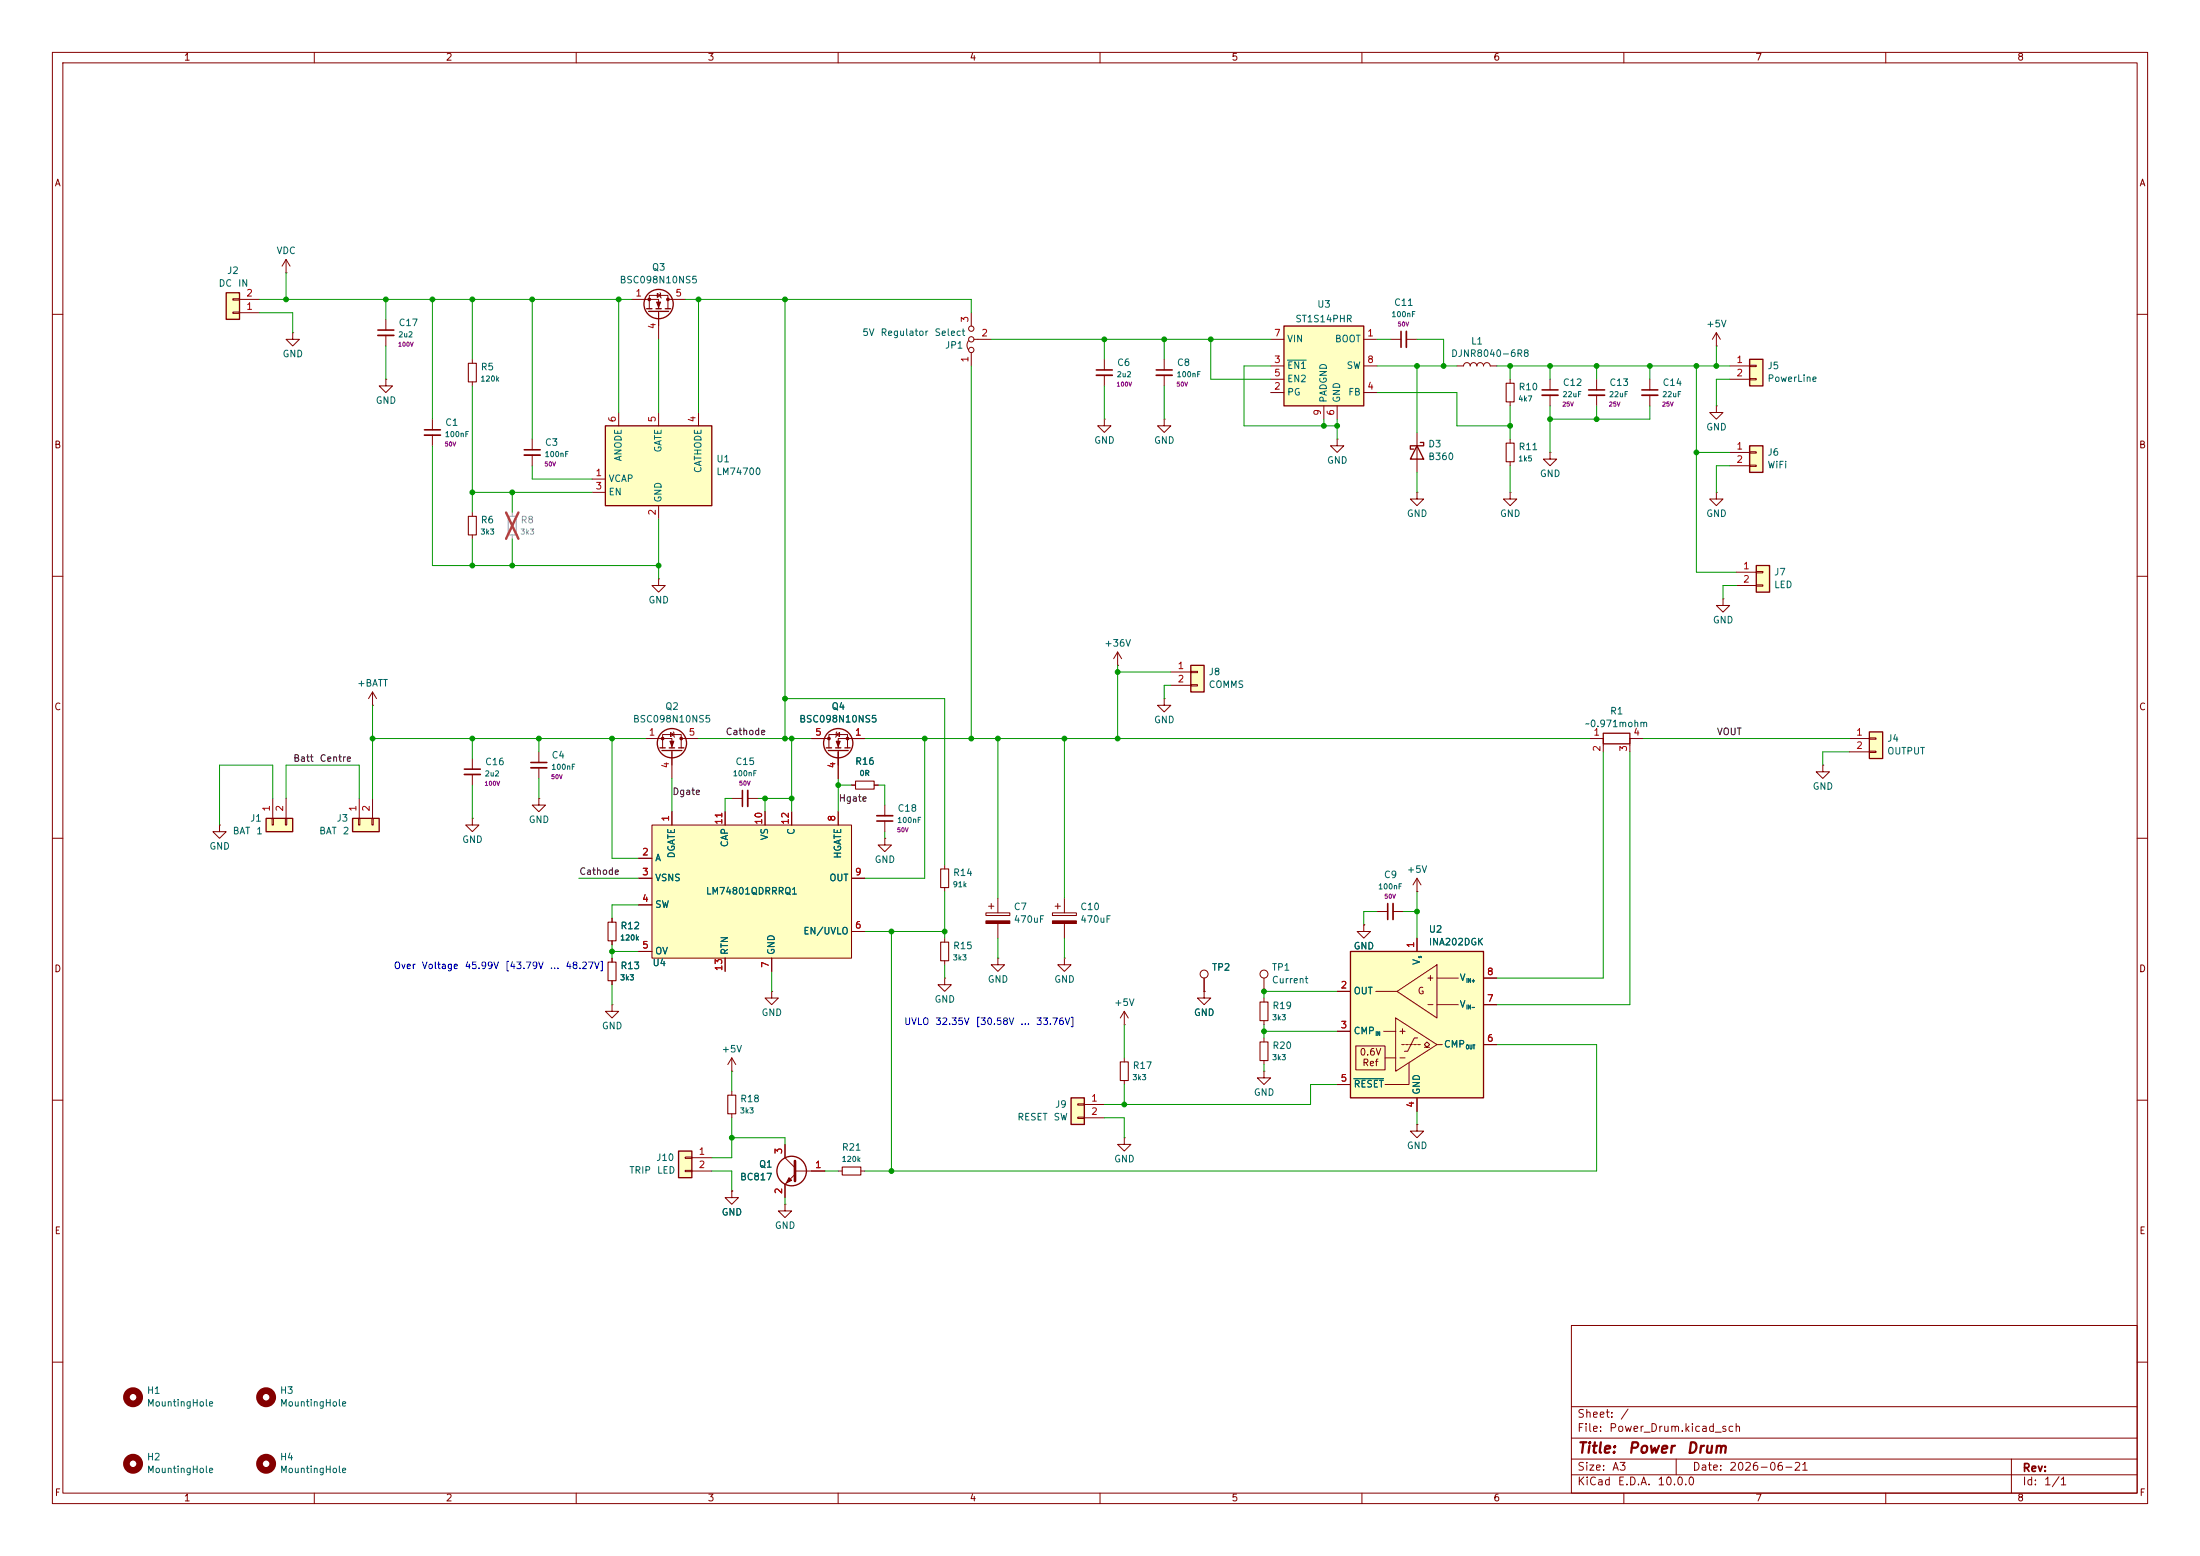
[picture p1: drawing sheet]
<svg xmlns="http://www.w3.org/2000/svg" width="420mm" height="297mm" viewBox="0 0 420 297" stroke-linecap="round" stroke-linejoin="round" font-family="sans-serif">
<g fill="none" stroke="#840000" stroke-width=".19">
<path d="M10 10h400v277h-400zM12 12h396v273h-396zM60 10v2M110 10v2M160 10v2M210 10v2M260 10v2M310 10v2M360 10v2M10 60h2M55.9 63.5v1.3h1.2l-1.2 1.2-1.3-1.2h1.3M55.9 63.5h.1"/>
<path d="M408 60h2M101.6 83.8v2.1M101.6 86.9v2M10 110h2M408 110h2M71.1 134.6h.1M71.1 132.1l-.7 1.3M71.1 132.1l.8 1.3M71.1 132.1v2.5M10 160h2M90.2 144.8v2M90.2 147.8v2.1"/>
<path d="M408 160h2M147.3 189.2v1.3h1.3l-1.3 1.3-1.3-1.3h1.3M147.3 189.2h.1M10 210h2M139.7 204.5h.1M139.7 201.9l-.8 1.3M139.7 201.9l.8 1.3M139.7 201.9v2.6M408 210h2M160 223.5h.8M164.3 223.5h.8M300 253h108v32h-108z"/>
<path d="M10 260h2M300 278.5h108M300 274.5h108M300 268.5h108M320 278.5v3M384 278.5v6.5M408 260h2M60 285v2M110 285v2M160 285v2M210 285v2M260 285v2"/>
<path d="M300 281.5h108M310 285v2M360 285v2"/>
</g>
<g fill="none" stroke="#840000" stroke-width="1.3">
<circle cx="25.4" cy="266.7" r="1.27"/>
<circle cx="50.8" cy="279.4" r="1.27"/>
</g>
<path d="M100.1 85.9h3M88.6 146.8h3.1" fill="none" stroke="#840000" stroke-width=".3"/>
<path d="M100.1 86.9h3M88.6 147.8h3.1" fill="none" stroke="#840000" stroke-width=".33"/>
<path d="M97 98.6h1.6v3.5h-1.6z" fill="none" stroke="#a1a1a1" stroke-width=".2"/>
<path d="M97.8 97.8v.8M97.8 102.1v.8" fill="none" stroke="#a1a1a1" stroke-width=".19"/>
<path d="M96.6 97.8l2.4 5M99 97.8l-2.4 5" fill="none" stroke="#e12e31" stroke-width=".46"/>
<path d="M160.8 222.8h3.5v1.5h-3.5z" fill="none" stroke="#840000" stroke-width=".2"/>
<path d="M115.6 81.3h20.3v15.2h-20.3z" fill="#ffffc2"/>
<path d="M115.6 81.3h20.3v15.2h-20.3z" fill="none" stroke="#840000" stroke-width=".25"/>
<path d="M118.1 78.7v2.6M125.7 78.7v2.6M133.3 78.7v2.6M113 91.4h2.6M113 94h2.6M125.7 96.5v2.6M102.9 143.5v2M102.9 146.6v2M116.8 175.3v.7M116.8 179.6v.7M116.8 182.9v.7M116.8 187.2v.8" fill="none" stroke="#840000" stroke-width=".19"/>
<path d="M101.3 145.5h3.1" fill="none" stroke="#840000" stroke-width=".3"/>
<path d="M101.3 146.6h3.1" fill="none" stroke="#840000" stroke-width=".33"/>
<path d="M116.1 176h1.5v3.6h-1.5zM116.1 183.6h1.5v3.6h-1.5z" fill="none" stroke="#840000" stroke-width=".2"/>
<path d="M50.8 156.2h5.1v2.6h-5.1z" fill="#ffffc2"/>
<g fill="none" stroke="#840000" stroke-width=".25">
<path d="M123.4 58.9h1.1M123.8 59.4h3.8M125.2 58.9h1M127 58.9h1M50.8 156.2h5.1v2.6h-5.1zM126 142.7h1M126.4 143.3h3.8M127.8 142.7h1M129.5 142.7h1.1"/>
<circle cx="125.7" cy="58" r="2.79"/>
<circle cx="128.3" cy="141.9" r="2.79"/>
</g>
<g fill="none" stroke="#840000" stroke-width=".19">
<path d="M120.6 57.2h5.1v1.7M124 58.9v-2.5h3.5v2.5M125.5 56l.6 .4-.6 .4zM125.7 59.4v5.4M126 55.9l.2 1M127.5 57.2h3.3M185.4 59.7v2.5M184.9 65a1.44 1.44 0 0 0 0 1.8M185.4 67.3v2.6M185.9 64.8h3.3M128 139.8l.7 .4-.7 .4zM128.5 139.7l.3 1"/>
<path d="M51.9 156.2h.3v1.3h-.3zM52.1 152.4v3.8M54.5 156.2h.2v1.3h-.2zM54.6 152.4v3.8M90.2 156.2v1.3h1.2l-1.2 1.2-1.3-1.2h1.3M90.2 156.2h.1M123.2 141h5.1v1.7M126.5 142.7v-2.5h3.5v2.5M128.3 143.3v5.3M130 141h3.3M139.7 208.3v.7M139.7 212.6v.8"/>
<circle cx="185.4" cy="64.8" r=".51"/>
<circle cx="185.4" cy="62.7" r=".51"/>
<circle cx="185.4" cy="66.8" r=".51"/>
</g>
<path d="M138.9 209h1.6v3.6h-1.6z" fill="none" stroke="#840000" stroke-width=".2"/>
<g fill="#840000" stroke="#840000" stroke-width=".19">
<path d="M125.3 57.7h.8l-.4 1z"/>
<path d="M127.9 141.5h.8l-.4 1z"/>
<circle cx="127.5" cy="57.1" r=".25"/>
<circle cx="124" cy="57.1" r=".25"/>
<circle cx="130" cy="141" r=".25"/>
<circle cx="126.5" cy="141" r=".25"/>
</g>
<path d="M334 68.6h2.5v5.1h-2.5z" fill="#ffffc2"/>
<path d="M334 68.6h2.5v5.1h-2.5z" fill="none" stroke="#840000" stroke-width=".25"/>
<path d="M330.2 69.9h3.8M330.2 72.4h3.8M334 69.7h1.3v.3h-1.3zM334 72.3h1.3v.2h-1.3zM90.2 97.8v.8M327.7 94v1.3h1.2l-1.2 1.2-1.3-1.2h1.3M327.7 94h.1M90.2 102.1v.8M139.7 227.3v1.3h1.3l-1.3 1.3-1.3-1.3h1.3M139.7 227.3h.1" fill="none" stroke="#840000" stroke-width=".19"/>
<path d="M89.4 98.6h1.5v3.5h-1.5z" fill="none" stroke="#840000" stroke-width=".2"/>
<path d="M334 85.1h2.5v5.1h-2.5z" fill="#ffffc2"/>
<path d="M334 85.1h2.5v5.1h-2.5z" fill="none" stroke="#840000" stroke-width=".25"/>
<path d="M330.2 86.4h3.8M330.2 88.9h3.8M334 86.2h1.3v.3h-1.3zM334 88.8h1.3v.2h-1.3zM149.9 229.9v1.2h1.2l-1.2 1.3-1.3-1.3h1.3M149.9 229.9h.1" fill="none" stroke="#840000" stroke-width=".19"/>
<path d="M129.5 219.7h2.6v5.1h-2.6z" fill="#ffffc2"/>
<path d="M129.5 219.7h2.6v5.1h-2.6z" fill="none" stroke="#840000" stroke-width=".25"/>
<path d="M130.8 220.9h1.3v.2h-1.3zM130.8 223.4h1.3v.2h-1.3zM132.1 221h3.8M132.1 223.5h3.8" fill="none" stroke="#840000" stroke-width=".19"/>
<path d="M43.2 55.9h2.5v5.1h-2.5z" fill="#ffffc2"/>
<path d="M43.2 55.9h2.5v5.1h-2.5z" fill="none" stroke="#840000" stroke-width=".25"/>
<path d="M44.4 59.6h1.3v.2h-1.3zM44.4 57h1.3v.3h-1.3zM45.7 59.7h3.8M45.7 57.2h3.8M54.6 52.1h.1M54.6 49.5l-.8 1.3M54.6 49.5l.8 1.3M54.6 49.5v2.6M125.7 110.5v1.3h1.3l-1.3 1.2-1.2-1.2h1.2M125.7 110.5h.1" fill="none" stroke="#840000" stroke-width=".19"/>
<path d="M67.3 156.2h5.1v2.6h-5.1z" fill="#ffffc2"/>
<path d="M67.3 156.2h5.1v2.6h-5.1z" fill="none" stroke="#840000" stroke-width=".25"/>
<path d="M73.7 72.4v1.3h1.2l-1.2 1.2-1.3-1.2h1.3M73.7 72.4h.1M73.7 61v2M73.7 64v2M90.2 68.6v.7M90.2 72.9v.8M68.5 156.2h.2v1.3h-.2zM68.6 152.4v3.8M71 156.2h.2v1.3h-.2zM71.1 152.4v3.8M168.9 160v1.3h1.3l-1.3 1.3-1.3-1.3h1.3M168.9 160h.1" fill="none" stroke="#840000" stroke-width=".19"/>
<path d="M89.4 69.3h1.5v3.6h-1.5z" fill="none" stroke="#840000" stroke-width=".2"/>
<path d="M72.1 63h3.1" fill="none" stroke="#840000" stroke-width=".3"/>
<path d="M72.1 64h3.1" fill="none" stroke="#840000" stroke-width=".33"/>
<path d="M335.3 108h2.5v5h-2.5z" fill="#ffffc2"/>
<path d="M335.3 108h2.5v5h-2.5z" fill="none" stroke="#840000" stroke-width=".25"/>
<path d="M331.5 109.2h3.8M331.5 111.8h3.8M335.3 109.1h1.2v.2h-1.2zM335.3 111.6h1.2v.3h-1.2z" fill="none" stroke="#840000" stroke-width=".19"/>
<path d="M124.5 157.5h38.1v25.4h-38.1z" fill="#ffffc2"/>
<g fill="none" stroke="#840000" stroke-width=".19">
<path d="M82.5 80v2M82.5 83.1v2M159.8 139.7l-.3 1M41.9 157.5v1.3h1.3l-1.3 1.2-1.3-1.2h1.3M41.9 157.5h.1M102.9 152.4v1.3h1.2l-1.2 1.2-1.3-1.2h1.3M102.9 152.4h.1M124.5 157.5h38.1v25.4h-38.1zM128.3 154.9v2.6M138.4 154.9v2.6M139.7 152.4h2M142.7 152.4h2.1"/>
<path d="M146 154.9v2.6M151.1 154.9v2.6M154.9 141h3.3M158.2 142.7v-2.5h3.6v2.5M159.6 140.2l.7-.4v.8zM160 143.3v5.3M160 154.9v2.6M162.6 149.9h.7M165.1 141h-5.1v1.7M166.9 149.9h.7M168.9 153.7v2M168.9 156.7v2.1"/>
<path d="M348 146.1v1.2h1.2l-1.2 1.3-1.3-1.3h1.3M348 146.1h.1M121.9 163.8h2.6M121.9 167.6h2.6M121.9 172.7h2.6M162.6 167.6h2.5M162.6 177.8h2.5M180.3 165.1v.8M180.3 169.4v.8M180.3 179.1v.7M188.2 174.2h4.6v.6h-4.6zM188.7 173h1"/>
<path d="M189.2 172.5v1M190.5 171.5v2.7M190.5 176.3v2.8M200.9 174.2h4.6v.6h-4.6zM201.4 173h1M201.9 172.5v1M203.2 171.5v2.7M203.2 176.3v2.8M116.8 191.8v1.2h1.3l-1.3 1.3-1.2-1.3h1.2M116.8 191.8h.1M121.9 181.6h2.6M138.4 182.9v2.5"/>
<path d="M147.3 182.9v2.5M180.3 186.7v1.3h1.3l-1.3 1.2-1.2-1.2h1.2M180.3 186.7h.1M180.3 183.4v.8M190.5 182.9v1.3h1.3l-1.3 1.2-1.3-1.2h1.3M190.5 182.9h.1M203.2 182.9v1.3h1.3l-1.3 1.2-1.3-1.2h1.3M203.2 182.9h.1M214.6 195.6h.1M214.6 193v2.6M214.6 193l-.7 1.3M214.6 193l.8 1.3"/>
<path d="M149.9 218.4v2.6l1.9 1.9M214.6 201.9v.8M214.6 206.2v.8M151.8 223.5h5.7M151.8 224.2l-1.9 1.9v2.5"/>
</g>
<g fill="none" stroke="#840000" stroke-width=".25">
<path d="M157.7 142.7h1M158.1 143.3h3.8M159.5 142.7h1M161.3 142.7h1"/>
<circle cx="160" cy="141.9" r="2.79"/>
<circle cx="151.1" cy="223.5" r="2.82"/>
</g>
<g fill="#840000" stroke="#840000" stroke-width=".19">
<path d="M159.6 141.5h.8l-.4 1z"/>
<path d="M150.6 224.8l.5 .5-1 .5z"/>
<path d="M200.9 175.8h4.6v.5h-4.6z"/>
<path d="M188.2 175.8h4.6v.5h-4.6z"/>
<circle cx="158.2" cy="141" r=".25"/>
<circle cx="161.8" cy="141" r=".25"/>
</g>
<path d="M163.3 149.1h3.6v1.5h-3.6zM179.6 165.9h1.5v3.5h-1.5zM179.6 179.8h1.5v3.6h-1.5zM213.9 202.7h1.5v3.5h-1.5z" fill="none" stroke="#840000" stroke-width=".2"/>
<path d="M81 82h3.1M141.7 150.9v3M167.4 156.7h3" fill="none" stroke="#840000" stroke-width=".3"/>
<path d="M81 83.1h3.1M142.7 150.9v3M167.4 155.7h3" fill="none" stroke="#840000" stroke-width=".33"/>
<g fill="none" stroke="#840000" stroke-width="1.3">
<circle cx="25.4" cy="279.4" r="1.27"/>
<circle cx="50.8" cy="266.7" r="1.27"/>
</g>
<path d="M151.8 221.6v3.8" fill="none" stroke="#840000" stroke-width=".51"/>
<path d="M245.1 62.2h15.2v15.3h-15.2z" fill="#ffffc2"/>
<path d="M245.1 62.2h15.2v15.3h-15.2zM270.5 85.1l1.3 2.5h-2.6zM271.1 84.5h.7v.6h-2.6v.6h.7" fill="none" stroke="#840000" stroke-width=".25"/>
<g fill="none" stroke="#840000" stroke-width=".19">
<path d="M242.6 64.8h2.5M242.6 74.9h2.5M242.6 69.9h2.5M242.6 72.4h2.5M252.7 77.5v2.5M255.3 77.5v2.5M260.3 64.8h2.6M260.3 74.9h2.6M260.3 69.9h2.6M265.4 64.8h2.1M268.5 64.8h2M278.1 69.9h1.3a.64 .64 0 0 1 .6-.7 .64 .64 0 0 1 .7 .7 .64 .64 0 0 1 .6-.7 .64 .64 0 0 1 .6 .7 .64 .64 0 0 1 .7-.7 .64 .64 0 0 1 .6 .7 .64 .64 0 0 1 .6-.7 .64 .64 0 0 1 .7 .7h1.2"/>
<path d="M288.3 72.4v.8M288.3 76.7v.8M295.9 72.4v2M295.9 75.4v2.1M304.8 72.4v2M304.8 75.4v2.1M315 72.4v2M315 75.4v2.1M327.7 66h.1M327.7 77.5v1.2h1.2l-1.2 1.3-1.3-1.3h1.3M327.7 77.5h.1M327.7 63.5l-.8 1.3"/>
<path d="M327.7 63.5l.7 1.3M327.7 63.5v2.5M255.3 83.8v1.3h1.2l-1.2 1.3-1.3-1.3h1.3M255.3 83.8h.1M270.5 94v1.3h1.3l-1.3 1.2-1.3-1.2h1.3M270.5 94h.1M270.5 82.6v7.6M288.3 94v1.3h1.3l-1.3 1.2-1.3-1.2h1.3M288.3 94h.1M288.3 83.8v.8M288.3 88.1v.8M295.9 86.4v1.2h1.3l-1.3 1.3-1.3-1.3h1.3"/>
<path d="M295.9 86.4h.1M229.9 189.2v1.3h1.2l-1.2 1.3-1.3-1.3h1.3M229.9 189.2h.1M229.9 186.7v2.5M241.3 190.5v.8M241.3 194.8v.8"/>
<circle cx="229.9" cy="185.9" r=".76"/>
</g>
<path d="M245.7 68.7h3.7" fill="none" stroke="#006464" stroke-width=".19"/>
<path d="M267.5 63.2v3.1M294.4 74.4h3M303.3 74.4h3M313.4 74.4h3.1" fill="none" stroke="#840000" stroke-width=".3"/>
<path d="M268.5 63.2v3.1M294.4 75.4h3M303.3 75.4h3M313.4 75.4h3.1" fill="none" stroke="#840000" stroke-width=".33"/>
<path d="M287.5 73.2h1.6v3.5h-1.6zM287.5 84.6h1.6v3.5h-1.6zM240.5 191.3h1.6v3.5h-1.6z" fill="none" stroke="#840000" stroke-width=".2"/>
<path d="M356.9 139.7h2.5v5.1h-2.5z" fill="#ffffc2"/>
<path d="M356.9 139.7h2.5v5.1h-2.5z" fill="none" stroke="#840000" stroke-width=".25"/>
<path d="M353.1 141h3.8M353.1 143.5h3.8M356.9 140.8h1.2v.3h-1.2zM356.9 143.4h1.2v.2h-1.2z" fill="none" stroke="#840000" stroke-width=".19"/>
<path d="M204.5 209.6h2.5v5h-2.5z" fill="#ffffc2"/>
<path d="M204.5 209.6h2.5v5h-2.5z" fill="none" stroke="#840000" stroke-width=".25"/>
<path d="M241.3 198.1v.8M205.7 210.7h1.3v.2h-1.3zM205.7 213.2h1.3v.3h-1.3zM207 210.8h3.8M207 213.4h3.8M214.6 217.2v1.2h1.3l-1.3 1.3-1.2-1.3h1.2M214.6 217.2h.1M241.3 204.5v1.2h1.3l-1.3 1.3-1.3-1.3h1.3M241.3 204.5h.1M241.3 202.4v.8" fill="none" stroke="#840000" stroke-width=".19"/>
<path d="M240.5 198.9h1.6v3.5h-1.6z" fill="none" stroke="#840000" stroke-width=".2"/>
<g fill="#ffffc2">
<path d="M266.4 194.3l7.9 5.1-7.9 5.1z"/>
<path d="M266.7 189.2l7.6-5v10.1z"/>
<path d="M257.8 181.6h25.4v28h-25.4z"/>
</g>
<g fill="none" stroke="#840000" stroke-width=".19">
<path d="M210.8 68.6v2M210.8 71.6v2.1M222.2 68.6v2M222.2 71.6v2.1M210.8 80v1.3h1.3l-1.3 1.2-1.3-1.2h1.3M210.8 80h.1M260.3 176.5v1.3h1.3l-1.3 1.3-1.2-1.3h1.2M260.3 176.5h.1M262.9 174h2M265.9 174h2.1M270.5 170.2h.1M270.5 167.6v2.6"/>
<path d="M270.5 179.1v2.5M270.5 167.6l-.8 1.3M270.5 167.6l.8 1.3M241.3 186.7v2.5M255.3 189.2h2.5M255.3 196.9h2.5M258.8 199.6h5.6v4.6h-5.6zM262.6 189.2h4.1M264.2 196.9h2.2M266.4 194.3l7.9 5.1-7.9 5.1zM266.7 189.2l7.6-5v10.1zM267.6 199.4h.5"/>
<path d="M268.4 199.4h.5M269.1 199.4h.5M269.9 199.4h.5M270.6 198.1h-.6l-1.3 2.6h-.6M270.6 199.4h.5M271.9 199.9h.5l-.5-.5 .5-.5 .5 .5-.5 .5h.5M274.3 199.4h1M274.3 191.8h4.1M274.3 186.7h4.1M283.2 199.4h2.5M283.2 191.8h2.5M283.2 186.7h2.5"/>
<path d="M255.3 207h2.5M264.4 201.9h2M269 202.9v4.1h-4.6M270.5 214.6v1.3h1.3l-1.3 1.3-1.3-1.3h1.3M270.5 214.6h.1M270.5 209.6v2.5"/>
<circle cx="241.3" cy="185.9" r=".76"/>
</g>
<path d="M257.8 181.6h25.4v28h-25.4z" fill="none" stroke="#840000" stroke-width=".25"/>
<path d="M258.4 205.9h5.7" fill="none" stroke="#006464" stroke-width=".19"/>
<path d="M209.3 70.6h3M220.7 70.6h3.1M264.9 172.5v3" fill="none" stroke="#840000" stroke-width=".3"/>
<path d="M209.3 71.6h3M220.7 71.6h3.1M265.9 172.5v3" fill="none" stroke="#840000" stroke-width=".33"/>
<path d="M227.3 127h2.6v5.1h-2.6z" fill="#ffffc2"/>
<path d="M227.3 127h2.6v5.1h-2.6zM306.1 140h5v2h-5z" fill="none" stroke="#840000" stroke-width=".25"/>
<g fill="none" stroke="#840000" stroke-width=".19">
<path d="M222.2 80v1.3h1.3l-1.3 1.3-1.2-1.3h1.2M222.2 80h.1M328.9 114.3v1.3h1.3l-1.3 1.2-1.2-1.2h1.2M328.9 114.3h.1M213.4 127h.1M213.4 124.5l-.8 1.2M213.4 124.5l.7 1.2M213.4 124.5v2.5M222.2 133.4v1.2h1.3l-1.3 1.3-1.2-1.3h1.2M222.2 133.4h.1M223.5 128.3h3.8M223.5 130.8h3.8"/>
<path d="M227.3 128.1h1.3v.3h-1.3zM227.3 130.7h1.3v.2h-1.3zM128.3 154.9v2.6M138.4 154.9v2.6M146 154.9v2.6M151.1 154.9v2.6M154.9 141h2.6M160 143.5v5.1M160 154.9v2.6M162.6 141h2.5M162.6 149.9h.7M166.9 149.9h.7"/>
<path d="M303.5 141h2.6v2.5M313.7 141h-2.6v2.5M116.8 175.3v.7M116.8 179.6v.7M121.9 163.8h2.6M121.9 167.6h2.6M121.9 172.7h2.6M162.6 167.6h2.5M162.6 177.8h2.5M260.3 176.5h.1M270.5 179.1v2.5M116.8 182.9v.7"/>
<path d="M116.8 187.2v.8M121.9 181.6h2.6M138.4 182.9v2.5M147.3 182.9v2.5M229.9 189.2h.1M229.9 186.7v2.5M255.3 189.2h2.5M255.3 196.9h2.5M283.2 199.4h2.5M283.2 191.8h2.5M283.2 186.7h2.5M149.9 218.4v2.6"/>
<path d="M255.3 207h2.5M270.5 209.6v2.5M139.7 227.3h.1M149.9 226.1v2.5M154.9 223.5h2.6"/>
</g>
<g fill="none" stroke="#009600" stroke-width=".19">
<path d="M49.5 57.2h71.1M49.5 59.7h6.4v3.8M54.6 52.1v5.1M73.7 57.2v3.8M82.5 57.2v22.8M90.2 57.2v11.4M101.6 57.2v26.6M118.1 57.2v21.5M130.8 57.2h54.6v2.5M133.3 57.2v21.5M149.9 57.2v83.8M73.7 66v6.4"/>
<path d="M90.2 73.7v24.1M125.7 64.8v13.9M185.4 69.9v71.1M189.2 64.8h53.4M210.8 64.8v3.8M210.8 73.7v6.3M222.2 64.8v3.8M222.2 73.7v6.3M231.1 64.8v7.6h11.5M242.6 69.9h-5.1v11.4h17.8M262.9 69.9h15.2M262.9 74.9h15.2v6.4h10.2"/>
<path d="M262.9 64.8h2.5M270.5 69.9v12.7M270.5 64.8h5.1v5.1M285.7 69.9h44.5M288.3 69.9v2.5M288.3 77.5v6.3M295.9 69.9v2.5M295.9 77.5v8.9M304.8 69.9v2.5M304.8 77.5v2.5M315 77.5v2.5h-19.1M315 69.9v2.5"/>
<path d="M323.8 69.9v39.3h7.7M327.7 66v3.9M330.2 72.4h-2.5v5.1M82.5 85.1v22.9h43.2M90.2 94h22.8M97.8 94v3.8M101.6 88.9v2.5h11.4M125.7 99.1v11.4M252.7 80v1.3M255.3 80v3.8M270.5 90.2v3.8M288.3 88.9v5.1"/>
<path d="M323.8 86.4h6.4M330.2 88.9h-2.5v5.1M90.2 102.9v5.1M97.8 102.9v5.1M331.5 111.8h-2.6v2.5M71.1 134.6v17.8M149.9 133.4h30.4v31.7M213.4 127v14M213.4 128.3h10.1M223.5 130.8h-1.3v2.6M52.1 152.4v-6.3h-10.2v11.4M54.6 152.4v-6.3h14v6.3"/>
<path d="M71.1 141h52.1M90.2 141v3.8M90.2 149.9v6.3M102.9 141v2.5M102.9 148.6v3.8M116.8 141v22.8h5.1M128.3 148.6v6.3M133.3 141h21.6M139.7 152.4h-1.3v2.5M144.8 152.4h6.3M146 152.4v2.5M151.1 141v13.9"/>
<path d="M160 148.6v6.3M160 149.9h2.6M165.1 141h138.4M167.6 149.9h1.3v3.8M168.9 158.8v1.2M176.5 141v26.6h-11.4M190.5 141v30.5M203.2 141v30.5M306.1 143.5v43.2h-20.4M311.1 143.5v48.3h-25.4M313.7 141h39.4M353.1 143.5h-5.1v2.6"/>
<path d="M110.5 167.6h11.4M121.9 172.7h-5.1v2.6M165.1 177.8h15.2M170.2 177.8v45.7M180.3 170.2v8.9M190.5 179.1v3.8M203.2 179.1v3.8M262.9 174h-2.6v2.5M268 174h2.5M270.5 170.2v8.9M116.8 180.3v2.6M116.8 188v3.8"/>
<path d="M116.8 181.6h5.1M147.3 185.4v3.8M180.3 184.2v2.5M214.6 195.6v6.3M241.3 195.6v2.5M241.3 196.9h14M255.3 189.2h-14v1.3M285.7 199.4h19.1v24.1h-139.7M139.7 217.2h10.2v1.2M139.7 204.5v3.8M139.7 213.4v7.6h-3.8M210.8 213.4h3.8v3.8"/>
<path d="M214.6 207v3.8M241.3 203.2v1.3M255.3 207h-5.1v3.8h-39.4M270.5 212.1v2.5M135.9 223.5h3.8v3.8M149.9 228.6v1.3M157.5 223.5h2.5"/>
</g>
<path d="M258.4 205.9h5.7" fill="none" stroke="#006464" stroke-width=".19"/>
<g fill="#009600" stroke="#009600" stroke-width=".19">
<circle cx="97.8" cy="94" r=".46"/>
<circle cx="133.3" cy="57.2" r=".46"/>
<circle cx="149.9" cy="57.2" r=".46"/>
<circle cx="118.1" cy="57.2" r=".46"/>
<circle cx="101.6" cy="57.2" r=".46"/>
<circle cx="203.2" cy="141" r=".46"/>
<circle cx="176.5" cy="141" r=".46"/>
<circle cx="213.4" cy="128.3" r=".46"/>
<circle cx="170.2" cy="223.5" r=".46"/>
<circle cx="160" cy="149.9" r=".46"/>
<circle cx="151.1" cy="152.4" r=".46"/>
<circle cx="149.9" cy="141" r=".46"/>
<circle cx="151.1" cy="141" r=".46"/>
<circle cx="149.9" cy="133.4" r=".46"/>
<circle cx="146" cy="152.4" r=".46"/>
<circle cx="90.2" cy="141" r=".46"/>
<circle cx="71.1" cy="141" r=".46"/>
<circle cx="116.8" cy="141" r=".46"/>
<circle cx="125.7" cy="108" r=".46"/>
<circle cx="97.8" cy="108" r=".46"/>
<circle cx="102.9" cy="141" r=".46"/>
<circle cx="73.7" cy="57.2" r=".46"/>
<circle cx="90.2" cy="108" r=".46"/>
<circle cx="90.2" cy="94" r=".46"/>
<circle cx="54.6" cy="57.2" r=".46"/>
<circle cx="90.2" cy="57.2" r=".46"/>
<circle cx="82.5" cy="57.2" r=".46"/>
<circle cx="139.7" cy="217.2" r=".46"/>
<circle cx="116.8" cy="181.6" r=".46"/>
<circle cx="185.4" cy="141" r=".46"/>
<circle cx="214.6" cy="210.8" r=".46"/>
<circle cx="190.5" cy="141" r=".46"/>
<circle cx="213.4" cy="141" r=".46"/>
<circle cx="170.2" cy="177.8" r=".46"/>
<circle cx="180.3" cy="177.8" r=".46"/>
<circle cx="255.3" cy="81.3" r=".46"/>
<circle cx="252.7" cy="81.3" r=".46"/>
<circle cx="288.3" cy="81.3" r=".46"/>
<circle cx="275.6" cy="69.9" r=".46"/>
<circle cx="270.5" cy="69.9" r=".46"/>
<circle cx="288.3" cy="69.9" r=".46"/>
<circle cx="295.9" cy="69.9" r=".46"/>
<circle cx="304.8" cy="69.9" r=".46"/>
<circle cx="295.9" cy="80" r=".46"/>
<circle cx="315" cy="69.9" r=".46"/>
<circle cx="241.3" cy="189.2" r=".46"/>
<circle cx="241.3" cy="196.9" r=".46"/>
<circle cx="270.5" cy="174" r=".46"/>
<circle cx="231.1" cy="64.8" r=".46"/>
<circle cx="210.8" cy="64.8" r=".46"/>
<circle cx="222.2" cy="64.8" r=".46"/>
<circle cx="304.8" cy="80" r=".46"/>
<circle cx="323.8" cy="86.4" r=".46"/>
<circle cx="323.8" cy="69.9" r=".46"/>
<circle cx="327.7" cy="69.9" r=".46"/>
</g>
<g font-size="2" fill="#840000">
<text x="301" y="277.9">Title:</text>
<text x="310.6" y="277.9">Power</text>
<text x="321.8" y="277.9">Drum</text>
</g>
<g font-size="1.5" fill="#840000">
<text x="301" y="273.7">File:</text>
<text x="301" y="271">Sheet:</text>
<text x="307.1" y="273.7">Power_Drum.kicad_sch</text>
<text x="309.2" y="271">/</text>
<text x="301" y="281.1">Size:</text>
<text x="307.6" y="281.1">A3</text>
<text x="323" y="281.1">Date:</text>
<text x="330" y="281.1">2026-06-21</text>
<text x="386" y="281.3">Rev:</text>
<text x="301" y="283.9">KiCad</text>
<text x="308.7" y="283.9">E.D.A.</text>
<text x="316.3" y="283.9">10.0.0</text>
<text x="386" y="283.9">Id:</text>
<text x="390.1" y="283.9">1/1</text>
</g>
<g font-size="1.3" fill="#840000">
<text x="35" y="11.9">1</text>
<text x="85" y="11.9">2</text>
<text x="135" y="11.9">3</text>
<text x="185" y="11.9">4</text>
<text x="235" y="11.9">5</text>
<text x="285" y="11.9">6</text>
<text x="335" y="11.9">7</text>
<text x="385" y="11.9">8</text>
<text x="10.3" y="35.9">A</text>
<text x="408.3" y="35.9">A</text>
<text x="10.3" y="85.9">B</text>
<text x="408.2" y="85.9">B</text>
<text x="10.3" y="135.9">C</text>
<text x="408.2" y="135.9">C</text>
<text x="10.3" y="185.9">D</text>
<text x="408.2" y="185.9">D</text>
<text x="270.5" y="190.1">G</text>
<text x="272.2" y="187.6">+</text>
<text x="266.8" y="197.7">+</text>
<text x="272.2" y="192.6">-</text>
<text x="259.5" y="201.8">0.6V</text>
<text x="260" y="203.8">Ref</text>
<text x="266.8" y="202.8">-</text>
<text x="10.3" y="235.9">E</text>
<text x="408.3" y="235.9">E</text>
<text x="10.3" y="285.9">F</text>
<text x="35" y="286.9">1</text>
<text x="85" y="286.9">2</text>
<text x="135" y="286.9">3</text>
<text x="185" y="286.9">4</text>
<text x="235" y="286.9">5</text>
<text x="285" y="286.9">6</text>
<text x="335" y="286.9">7</text>
<text x="385" y="286.9">8</text>
<text x="408.3" y="285.9">F</text>
</g>
<g font-size="1.3" fill="#006464">
<text x="43.3" y="52.6">J2</text>
<text x="52.7" y="48.8">VDC</text>
<text x="124.4" y="52">Q3</text>
<text x="41.6" y="55">DC</text>
<text x="45.3" y="55">IN</text>
<text x="118.2" y="54.4">BSC098N10NS5</text>
<text x="251.4" y="59">U3</text>
<text x="266" y="58.7">C11</text>
<text x="76" y="62.5">C17</text>
<text x="164.5" y="64.4">5V</text>
<text x="168" y="64.4">Regulator</text>
<text x="178.3" y="64.4">Select</text>
<text x="245.6" y="65.6">VIN</text>
<text x="247.2" y="61.8">ST1S14PHR</text>
<text x="254.7" y="65.6">BOOT</text>
<text x="325.6" y="62.8">+5V</text>
<text x="53.8" y="68.5">GND</text>
<text x="91.7" y="71">R5</text>
<text x="180.3" y="66.8">JP1</text>
<text x="213.2" y="70.2">C6</text>
<text x="224.6" y="70.2">C8</text>
<text x="245.6" y="70.7">EN1</text>
<text x="257" y="70.7">SW</text>
<text x="276.9" y="68.4">DJNR8040-6R8</text>
<text x="280.7" y="66.1">L1</text>
<text x="337.3" y="70.8">J5</text>
<text x="71.6" y="77.4">GND</text>
<text x="245.6" y="75.8">PG</text>
<text x="245.6" y="73.3">EN2</text>
<text x="253.6" y="77" transform="rotate(-90 253.6 77)">PADGND</text>
<text x="256.1" y="77" transform="rotate(-90 256.1 77)">GND</text>
<text x="257.3" y="75.8">FB</text>
<text x="289.8" y="74.8">R10</text>
<text x="298.2" y="74">C12</text>
<text x="307.1" y="74">C13</text>
<text x="317.3" y="74">C14</text>
<text x="337.3" y="73.2">PowerLine</text>
<text x="84.9" y="81.6">C1</text>
<text x="325.6" y="82.5">GND</text>
<text x="103.9" y="85.4">C3</text>
<text x="119" y="88.2" transform="rotate(-90 119 88.2)">ANODE</text>
<text x="126.6" y="86.5" transform="rotate(-90 126.6 86.5)">GATE</text>
<text x="136.7" y="88.6">U1</text>
<text x="208.8" y="85">GND</text>
<text x="220.2" y="85">GND</text>
<text x="253.2" y="88.8">GND</text>
<text x="272.6" y="85.7">D3</text>
<text x="272.6" y="88.1">B360</text>
<text x="289.8" y="86.2">R11</text>
<text x="337.3" y="87.3">J6</text>
<text x="337.3" y="89.7">WiFi</text>
<text x="116.1" y="92.3">VCAP</text>
<text x="116.1" y="94.8">EN</text>
<text x="134.2" y="90.4" transform="rotate(-90 134.2 90.4)">CATHODE</text>
<text x="136.7" y="91">LM74700</text>
<text x="293.9" y="91.4">GND</text>
<text x="91.7" y="100.2">R6</text>
<text x="126.6" y="96" transform="rotate(-90 126.6 96)">GND</text>
<text x="268.5" y="99">GND</text>
<text x="286.3" y="99">GND</text>
<text x="325.6" y="99">GND</text>
<text x="338.6" y="110.1">J7</text>
<text x="338.6" y="112.6">LED</text>
<text x="123.7" y="115.5">GND</text>
<text x="326.9" y="119.3">GND</text>
<text x="210.7" y="123.7">+36V</text>
<text x="68.1" y="131.4">+BATT</text>
<text x="230.6" y="129.2">J8</text>
<text x="230.6" y="131.6">COMMS</text>
<text x="126.9" y="135.8">Q2</text>
<text x="158.6" y="135.8">Q4</text>
<text x="307.3" y="136.7">R1</text>
<text x="120.7" y="138.2">BSC098N10NS5</text>
<text x="152.5" y="138.2">BSC098N10NS5</text>
<text x="220.2" y="138.3">GND</text>
<text x="302.5" y="139.1">~0.971mohm</text>
<text x="360.2" y="141.9">J4</text>
<text x="92.5" y="146.4">C16</text>
<text x="105.2" y="145.1">C4</text>
<text x="140.3" y="146.3">C15</text>
<text x="163.2" y="146.3">R16</text>
<text x="360.2" y="144.3">OUTPUT</text>
<text x="171.2" y="155.2">C18</text>
<text x="345.9" y="151">GND</text>
<text x="44.3" y="159.6">BAT</text>
<text x="47.6" y="157.1">J1</text>
<text x="48.8" y="159.6">1</text>
<text x="60.8" y="159.6">BAT</text>
<text x="64.2" y="157.1">J3</text>
<text x="65.3" y="159.6">2</text>
<text x="88.1" y="161.2">GND</text>
<text x="100.8" y="157.4">GND</text>
<text x="139.3" y="161.8" transform="rotate(-90 139.3 161.8)">CAP</text>
<text x="146.9" y="160.5" transform="rotate(-90 146.9 160.5)">VS</text>
<text x="152" y="159.5" transform="rotate(-90 152 159.5)">C</text>
<text x="39.9" y="162.5">GND</text>
<text x="125" y="164.7">A</text>
<text x="129.1" y="163.9" transform="rotate(-90 129.1 163.9)">DGATE</text>
<text x="160.9" y="164" transform="rotate(-90 160.9 164)">HGATE</text>
<text x="166.9" y="165">GND</text>
<text x="181.8" y="167.5">R14</text>
<text x="264.1" y="167.9">C9</text>
<text x="268.5" y="166.9">+5V</text>
<text x="125" y="168.5">VSNS</text>
<text x="125" y="173.6">SW</text>
<text x="134.7" y="171">LM74801QDRRRQ1</text>
<text x="158.2" y="168.5">OUT</text>
<text x="118.3" y="177.7">R12</text>
<text x="153.3" y="178.7">EN/UVLO</text>
<text x="193.4" y="174">C7</text>
<text x="193.4" y="176.4">470uF</text>
<text x="206.1" y="176.4">470uF</text>
<text x="206.1" y="174">C10</text>
<text x="272.7" y="178.3">U2</text>
<text x="118.3" y="185.3">R13</text>
<text x="124.5" y="184.7">U4</text>
<text x="125" y="182.5">OV</text>
<text x="139.3" y="182.4" transform="rotate(-90 139.3 182.4)">RTN</text>
<text x="148.2" y="182.4" transform="rotate(-90 148.2 182.4)">GND</text>
<text x="181.8" y="181.5">R15</text>
<text x="231.3" y="185.6">TP2</text>
<text x="242.7" y="185.6">TP1</text>
<text x="258.3" y="181.5">GND</text>
<text x="271.4" y="184.3" transform="rotate(-90 271.4 184.3)">V</text>
<text x="272.7" y="180.8">INA202DGK</text>
<text x="178.3" y="191.7">GND</text>
<text x="188.5" y="187.9">GND</text>
<text x="201.2" y="187.9">GND</text>
<text x="242.7" y="188">Current</text>
<text x="258.3" y="190.1">OUT</text>
<text x="278.6" y="187.6">V</text>
<text x="114.8" y="196.8">GND</text>
<text x="145.3" y="194.2">GND</text>
<text x="212.6" y="192.3">+5V</text>
<text x="227.8" y="194.2">GND</text>
<text x="242.8" y="192.9">R19</text>
<text x="258.3" y="197.7">CMP</text>
<text x="278.6" y="192.6">V</text>
<text x="137.7" y="201.2">+5V</text>
<text x="242.8" y="200.5">R20</text>
<text x="275.6" y="200.3">CMP</text>
<text x="216.1" y="204.3">R17</text>
<text x="239.3" y="209.5">GND</text>
<text x="258.3" y="207.9">RESET</text>
<text x="271.4" y="209" transform="rotate(-90 271.4 209)">GND</text>
<text x="141.2" y="210.7">R18</text>
<text x="194.1" y="214.2">RESET</text>
<text x="201" y="214.2">SW</text>
<text x="201.3" y="211.7">J9</text>
<text x="125.2" y="221.9">J10</text>
<text x="160.6" y="219.9">R21</text>
<text x="268.5" y="219.6">GND</text>
<text x="120" y="224.3">TRIP</text>
<text x="125.3" y="224.3">LED</text>
<text x="141.2" y="225.6">BC817</text>
<text x="144.8" y="223.2">Q1</text>
<text x="212.6" y="222.2">GND</text>
<text x="137.7" y="232.3">GND</text>
<text x="147.8" y="234.9">GND</text>
<text x="27.9" y="266.4">H1</text>
<text x="27.9" y="268.8">MountingHole</text>
<text x="53.3" y="266.4">H3</text>
<text x="53.3" y="268.8">MountingHole</text>
<text x="27.9" y="279.1">H2</text>
<text x="27.9" y="281.5">MountingHole</text>
<text x="53.3" y="279.1">H4</text>
<text x="53.3" y="281.5">MountingHole</text>
</g>
<g font-size="1.3" fill="#a90000">
<text x="46.9" y="59.4">1</text>
<text x="46.9" y="56.9">2</text>
<text x="121.2" y="56.9">1</text>
<text x="128.8" y="56.9">5</text>
<text x="125.5" y="62.9" transform="rotate(-90 125.5 62.9)">4</text>
<text x="185.2" y="61.7" transform="rotate(-90 185.2 61.7)">3</text>
<text x="187.3" y="64.5">2</text>
<text x="243.1" y="64.5">7</text>
<text x="260.9" y="64.5">1</text>
<text x="185.2" y="69.3" transform="rotate(-90 185.2 69.3)">1</text>
<text x="243.1" y="69.6">3</text>
<text x="260.9" y="69.6">8</text>
<text x="331.4" y="69.6">1</text>
<text x="243.1" y="74.7">2</text>
<text x="243.1" y="72.1">5</text>
<text x="260.9" y="74.7">4</text>
<text x="331.4" y="72.1">2</text>
<text x="117.9" y="80.7" transform="rotate(-90 117.9 80.7)">6</text>
<text x="125.5" y="80.7" transform="rotate(-90 125.5 80.7)">5</text>
<text x="133.1" y="80.7" transform="rotate(-90 133.1 80.7)">4</text>
<text x="252.5" y="79.4" transform="rotate(-90 252.5 79.4)">9</text>
<text x="255" y="79.4" transform="rotate(-90 255 79.4)">6</text>
<text x="331.4" y="86.1">1</text>
<text x="331.4" y="88.6">2</text>
<text x="113.6" y="91.2">1</text>
<text x="113.6" y="93.7">3</text>
<text x="125.5" y="98.5" transform="rotate(-90 125.5 98.5)">2</text>
<text x="332.7" y="109">1</text>
<text x="332.7" y="111.5">2</text>
<text x="224.7" y="128">1</text>
<text x="224.7" y="130.6">2</text>
<text x="123.8" y="140.7">1</text>
<text x="131.4" y="140.7">5</text>
<text x="155.5" y="140.7">5</text>
<text x="163.1" y="140.7">1</text>
<text x="304.1" y="140.7">1</text>
<text x="305.8" y="143.6" transform="rotate(-90 305.8 143.6)">2</text>
<text x="310.9" y="143.6" transform="rotate(-90 310.9 143.6)">3</text>
<text x="311.7" y="140.7">4</text>
<text x="354.3" y="140.7">1</text>
<text x="354.3" y="143.3">2</text>
<text x="128" y="146.8" transform="rotate(-90 128 146.8)">4</text>
<text x="159.8" y="146.8" transform="rotate(-90 159.8 146.8)">4</text>
<text x="51.8" y="155" transform="rotate(-90 51.8 155)">1</text>
<text x="54.4" y="155" transform="rotate(-90 54.4 155)">2</text>
<text x="68.3" y="155" transform="rotate(-90 68.3 155)">1</text>
<text x="70.9" y="155" transform="rotate(-90 70.9 155)">2</text>
<text x="128" y="156.9" transform="rotate(-90 128 156.9)">1</text>
<text x="138.2" y="157.5" transform="rotate(-90 138.2 157.5)">11</text>
<text x="145.8" y="157.5" transform="rotate(-90 145.8 157.5)">10</text>
<text x="150.9" y="157.5" transform="rotate(-90 150.9 157.5)">12</text>
<text x="159.8" y="156.9" transform="rotate(-90 159.8 156.9)">8</text>
<text x="122.5" y="163.6">2</text>
<text x="122.5" y="167.4">3</text>
<text x="163.1" y="167.4">9</text>
<text x="122.5" y="172.5">4</text>
<text x="163.1" y="177.5">6</text>
<text x="122.5" y="181.4">5</text>
<text x="138.2" y="185.5" transform="rotate(-90 138.2 185.5)">13</text>
<text x="147.1" y="184.9" transform="rotate(-90 147.1 184.9)">7</text>
<text x="270.3" y="181" transform="rotate(-90 270.3 181)">1</text>
<text x="255.8" y="189">2</text>
<text x="283.8" y="191.5">7</text>
<text x="283.8" y="186.4">8</text>
<text x="255.8" y="196.6">3</text>
<text x="283.8" y="199.1">6</text>
<text x="255.8" y="206.8">5</text>
<text x="208.2" y="210.6">1</text>
<text x="208.2" y="213.1">2</text>
<text x="270.3" y="211.5" transform="rotate(-90 270.3 211.5)">4</text>
<text x="133.3" y="220.7">1</text>
<text x="149.6" y="220.4" transform="rotate(-90 149.6 220.4)">3</text>
<text x="133.3" y="223.3">2</text>
<text x="155.5" y="223.3">1</text>
<text x="149.6" y="228" transform="rotate(-90 149.6 228)">2</text>
</g>
<text font-size="1.3" fill="#989898" x="99.3" y="100.2">R8</text>
<g font-size="1.3" fill="#0f0f0f">
<text x="138.4" y="140.6">Cathode</text>
<text x="327.7" y="140.6">VOUT</text>
<text x="55.9" y="145.7">Batt</text>
<text x="60.9" y="145.7">Centre</text>
<text x="128.3" y="152.1">Dgate</text>
<text x="160" y="153.3">Hgate</text>
<text x="110.5" y="167.3">Cathode</text>
</g>
<g font-size="1.3" fill="#0000c2">
<text x="75.1" y="185.3">Over</text>
<text x="80.4" y="185.3">Voltage</text>
<text x="88.6" y="185.3">45.99V</text>
<text x="96.3" y="185.3">[43.79V</text>
<text x="104.9" y="185.3">...</text>
<text x="107.8" y="185.3">48.27V]</text>
<text x="172.5" y="195.9">UVLO</text>
<text x="178.4" y="195.9">32.35V</text>
<text x="186.1" y="195.9">[30.58V</text>
<text x="194.7" y="195.9">...</text>
<text x="197.7" y="195.9">33.76V]</text>
</g>
<g font-size="1" fill="#006464">
<text x="75.9" y="64.6">2u2</text>
<text x="265.5" y="60.8">100nF</text>
<text x="91.6" y="73.1">120k</text>
<text x="213.1" y="72.2">2u2</text>
<text x="224.5" y="72.2">100nF</text>
<text x="289.7" y="76.9">4k7</text>
<text x="298.2" y="76">22uF</text>
<text x="307.1" y="76">22uF</text>
<text x="317.2" y="76">22uF</text>
<text x="84.8" y="83.7">100nF</text>
<text x="103.9" y="87.5">100nF</text>
<text x="289.7" y="88.3">1k5</text>
<text x="91.6" y="102.3">3k3</text>
<text x="92.5" y="148.4">2u2</text>
<text x="105.2" y="147.2">100nF</text>
<text x="139.8" y="148.4">100nF</text>
<text x="164" y="148.3">0R</text>
<text x="171.2" y="157.3">100nF</text>
<text x="181.8" y="169.6">91k</text>
<text x="263" y="170">100nF</text>
<text x="118.3" y="179.7">120k</text>
<text x="181.8" y="183.6">3k3</text>
<text x="118.3" y="187.4">3k3</text>
<text x="242.8" y="195">3k3</text>
<text x="242.8" y="202.6">3k3</text>
<text x="216.1" y="206.4">3k3</text>
<text x="141.2" y="212.8">3k3</text>
<text x="160.6" y="222">120k</text>
</g>
<text font-size="1" fill="#989898" x="99.2" y="102.3">3k3</text>
<g font-size=".8" fill="#840084">
<text x="266.7" y="62.5">50V</text>
<text x="75.9" y="66.4">100V</text>
<text x="213.1" y="74">100V</text>
<text x="224.5" y="74">50V</text>
<text x="298.2" y="77.8">25V</text>
<text x="307" y="77.8">25V</text>
<text x="317.2" y="77.8">25V</text>
<text x="84.8" y="85.4">50V</text>
<text x="103.8" y="89.2">50V</text>
<text x="105.1" y="148.9">50V</text>
<text x="92.4" y="150.2">100V</text>
<text x="141" y="150.1">50V</text>
<text x="171.2" y="159">50V</text>
<text x="264.2" y="171.7">50V</text>
</g>
<g font-size=".8" fill="#006464">
<text x="271.6" y="183" transform="rotate(-90 271.6 183)">s</text>
<text x="279.8" y="187.7">IN+</text>
<text x="262.5" y="197.9">IN</text>
<text x="279.8" y="192.8">IN-</text>
<text x="279.7" y="200.4">OUT</text>
</g>
</svg>
